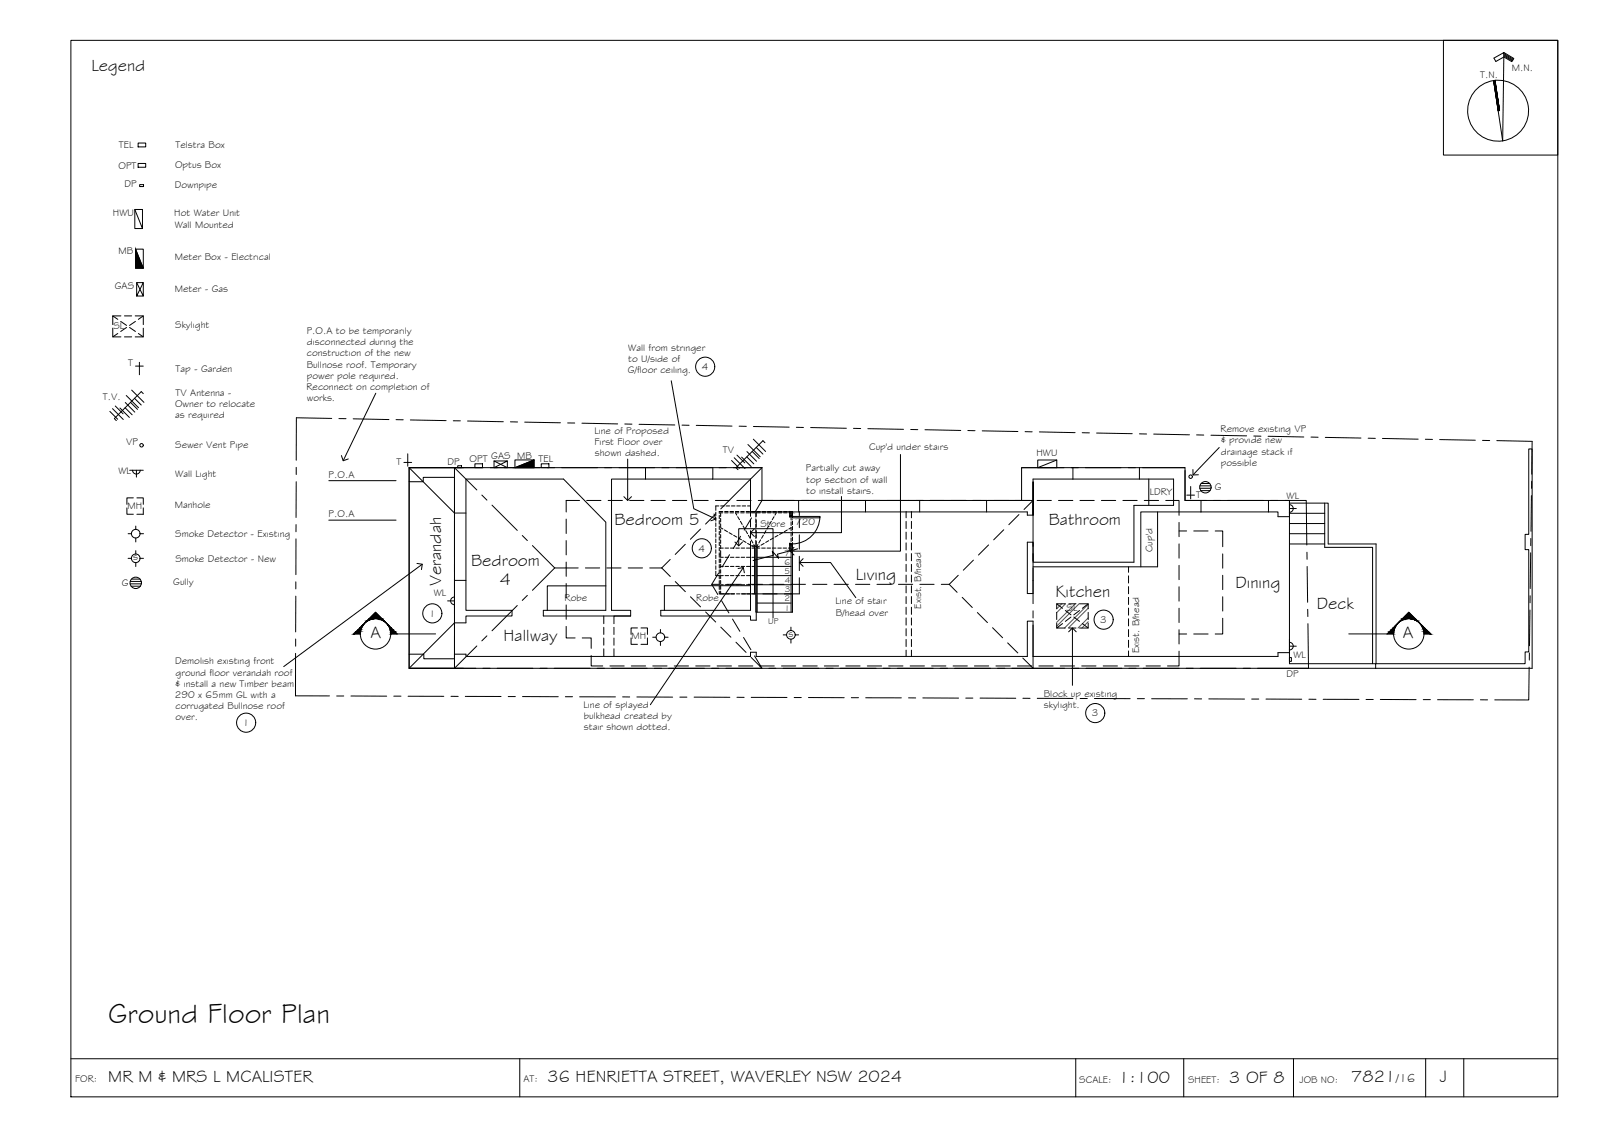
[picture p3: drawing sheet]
<svg xmlns="http://www.w3.org/2000/svg" width="420mm" height="297mm" viewBox="0 0 420 297" stroke-linecap="round" stroke-linejoin="round" font-family="sans-serif">
<!-- layer: HATCH -->
<path d="M278.5 158.3l-1.4 1.3M279.4 158.3l-2.3 2.3M282 158.3l-4.9 4.9M283 158.3l-5.9 5.9M285.4 158.4l-6.2 6.2M285.4 159.5l-5.2 5.1M285.4 162l-2.7 2.6M285.4 163l-1.7 1.6" fill="none" stroke="#545454" stroke-width=".26"/>
<!-- layer: BORDER -->
<g fill="none" stroke="#000" stroke-width=".26">
<path d="M18.6 10.6h390v277h-390zM378.6 10.6h30v30.1h-30zM394.4 13.8l2.6 1.5-.5 .9-2.1-1.3-2.1 1.2-.5-.9 2.6-1.4-.3 23.1-2.4-15.8M394.4 14.1l2.5 1.4M394.4 14.4l2.4 1.4M394.4 14.6l2.2 1.4M392.1 21.1l1.2 7.9M18.6 277.6h390M136.3 277.6v10M282.1 277.6v10M310.5 277.6v10M339.2 277.6v10"/>
<path d="M373.9 277.6v10M383.9 277.6v10"/>
<circle cx="392.9" cy="29" r="8"/>
</g>
<!-- layer: TEXT -->
<g fill="none" stroke="#000" stroke-width=".26">
<circle cx="185" cy="96.1" r="2.51"/>
<circle cx="184.1" cy="143.7" r="2.51"/>
<circle cx="113.4" cy="160.8" r="2.51"/>
<circle cx="289.5" cy="162.5" r="2.51"/>
<circle cx="64.6" cy="189.5" r="2.51"/>
<circle cx="287.2" cy="186.9" r="2.51"/>
</g>
<!-- layer: EXISTING -->
<g fill="none" stroke="#000" stroke-width=".26">
<path d="M107.3 126.3v45.2M119.2 134.5h3M169.3 122.6v3M187 122.6v3M196.8 135.4v-9.8h-36.4v34.4h5v1.5h-4.4v2M196.8 136.3v1.9M196.8 139.1v1.9M196.8 134.2h72.6v.9h1.5M198.3 134.2v1.2M198.3 136.3v1.9M198.3 139.1v1.9M209.5 131.2v3"/>
<path d="M227 131.2v3M237.6 134.1v1.7M237.6 136.7v1.9M237.6 139.5v1.9M239 134.1v1.7M239 136.7v1.9M239 139.5v1.9M241.2 131.2v3M258.7 131.2v3M267.6 131.2h-67.8v-8.6h-92.5v3.7h3.7v-1.1h8.2v47.5h-8v-1.2h-3.9v3.7M267.9 122.6h42.9M270.9 126.4v8.7v-9.5h36.9v6.9h-10.4v14.9h-26.5v-5.3h-1.5v13.5h1.5v-13.5"/>
<path d="M281.4 122.6v3M298.8 122.6v3M301.3 125.6v6.9M303.6 134.2v14.4h-32.7M310.8 123.4v7.8h4.2M315 134.2h-15.8v14.4M315 134.2h17.7M315 131.2h17.7M315 131.2v3M332.7 134.2h2.5v1.3h3M332.7 131.2h5.5v4.3M332.7 131.2v3"/>
<path d="M338.2 135.5v38.5h22.6v1.2M338.2 131.9h10.1v10.7h12.6v31.4M338.2 139.9h9.2M338.2 137.3h9.2M338.2 134.6h9.2M347.4 131.9v11.6h12.6v30.5M119.2 152.2h3M158.9 153.6h-15.4v6.4M196.8 141.9v18.1h-23.5v1.5h23.5v1.1h1.5v-20.7M196.8 153.6h-22.5v6.4M196.8 143.1h1.5M237.6 142.3v1.9"/>
<path d="M237.6 145.1v1.9M237.6 147.9v1.9M237.6 150.8v1.8M237.6 153.6v1.8M237.6 156.4v1.9M237.6 159.2v1.9M239 142.3v1.9M239 145.1v1.9M239 147.9v1.9M239 150.8v1.8M239 153.6v1.8M239 156.4v1.9"/>
<path d="M239 159.2v1.9M296 148.6v1.4M296 151v1.9M296 153.8v1.9M296 156.6v1.9M296 159.4v1.9M338.2 142.6h9.2M158.4 161.5v2M158.4 164.5v1.8M158.4 167.3v1.9M158.4 170.1v2M161 164.5v1.8"/>
<path d="M161 167.3v1.9M161 170.1v2M165.4 161.5h-22.9v-1.5h16.4v-23.1l-11.1-11.3h-25.6v34.4h12.1v1.5h-12.1v1.8h-3M237.6 162v1.9M237.6 164.8v1.9M237.6 167.6v1.9M237.6 170.4v1.7M239 162v1.9M239 164.8v1.9M239 167.6v1.9M239 170.4v1.7M296 162.2v1.9"/>
<path d="M296 165.1v1.8M296 167.8v1.9M296 170.7v1.4M338.2 171.1h-3v1h-64.3v-9.3h-1.5v9.3h-71.1v-1.1h-1.5v1.1h-74.6v-.6h-3v1.2M360.8 174h39.2v-3.1h.9v-26.8h-.9v-4h.9v-22.4h.9v57.5h-294.4"/>
</g>
<!-- layer: HATCH -->
<g fill="#545454" stroke="#545454" stroke-width=".26">
<path d="M207.5 143.7h.3v.6z"/>
<path d="M207.1 144.3h.4z"/>
<path d="M207.1 134.2l.7 .2v-.2zM207.1 134.2l.7 .2h-.7z"/>
<path d="M207.5 134.4l.3 .8v-.8zM207.5 134.4l.3 .8h-.3z"/>
<path d="M207.1 134.4l.4 .8v-.8zM207.1 134.4l.4 .8h-.4z"/>
<path d="M207.5 142.8l.3 .9v-.9zM207.5 142.8l.3 .9h-.3z"/>
<path d="M207.1 142.8l.4 .9v-.9zM207.1 142.8l.4 .9h-.4z"/>
<path d="M207.5 143.7v.6h.3zM207.5 144.3h.3z"/>
<path d="M207.1 143.7l.4 .6v-.6zM207.1 143.7l.4 .6h-.4z"/>
<path d="M207.1 144.3h.4zM207.1 144.3h.4z"/>
</g>
<!-- layer: ROOFPLAN EXIST. -->
<g fill="none" stroke="#000" stroke-width=".26">
<path d="M119.2 122.6l5.9 5.9M119.2 122.6v8.5M119.2 133v1.8M119.2 136.7v9.4M119.2 122.6h7.5M126.4 129.8l1.3 1.3M128.6 122.6h1.9M129 132.4l6.7 6.7M132.3 122.6h9.4M143.6 122.6h1.9M147.3 122.6h9.4M158.6 122.6h1.9"/>
<path d="M162.3 122.6h9.4M173.6 122.6h1.9M177.3 122.6h9.4M188.6 122.6h1.9M192.3 122.6h7.5l-8.6 8.6M199.8 131.2h8.6M210.3 131.2h1.8M214 131.2h9.4M225.3 131.2h1.8M229 131.2h9.4M240.3 131.2h1.9M244 131.2h9.4"/>
<path d="M255.3 131.2h1.8M259 131.2h11.9M270.9 131.9v11.4M279 122.6h-11.1v8.6M280.9 122.6h1.9M284.7 122.6h9.4M295.9 122.6h1.9M299.7 122.6h11.1v8.6h5.6M318.2 131.2h1.9M322 131.2h9.4M333.3 131.2h1.8M337 131.2h5.6l.1 11.7"/>
<path d="M119.2 148v1.8M119.2 151.7v9.4M135.7 158.7l-6.7 6.7M137 140.4l1.3 1.3M138.3 156.1l-1.3 1.3M139.6 143l5.9 5.9M145.5 148.9l-5.9 5.9M145.5 148.9h3M270.9 145.1v1.9M270.9 148.9v9.4M342.8 144.8v1.8M342.8 148.5l.1 9.4"/>
<path d="M343 159.8v1.8M119.2 163v1.8M119.2 166.7v8.5M119.2 175.2h5.6M125.1 169.3l-5.9 5.9M126.6 175.2h1.9M127.7 166.7l-1.3 1.3M130.4 175.2h9.3M141.6 175.2h1.9M145.4 175.2h9.4M156.6 175.2h1.9M160.4 175.2h9.4"/>
<path d="M171.6 175.2h1.9M175.4 175.2h9.3M186.6 175.2h1.9M190.4 175.2h9.4M199.2 174.6l.6 .6-.3-.6M201.6 175.2h1.9M205.4 175.2h9.4M216.6 175.2h1.9M220.4 175.2h9.4M231.6 175.2h1.9M235.4 175.2h9.4M246.6 175.2h1.9"/>
<path d="M250.4 175.2h9.4M261.6 175.2h1.9M270.3 174.6l.6 .6h-5.5M270.9 163.9v11.3h8.3M270.9 160.1v1.9M281.1 175.2h1.9M284.8 175.2h9.4M296.1 175.2h1.8M299.8 175.2h9.4M311.1 175.2h1.9M314.8 175.2h9.4M326.1 175.2h1.8"/>
<path d="M329.8 175.2h13.3M343 163.5l.2 11.7"/>
</g>
<!-- layer: ROOFPLAN NEW -->
<g fill="none" stroke="#000" stroke-width=".26">
<path d="M183.7 138.7l-2.6 2.7M187.7 134.7l-2.7 2.7M191.2 131.2l-2.2 2.2M197.1 135.8l-1.9 3.2M199.8 131.2l-1.7 3M263.3 138.9l-2.7 2.6M267.2 134.9l-2.6 2.7M270.9 131.2l-2.3 2.4M148.5 148.9h3.1M153.5 148.9h3.8M159.1 148.9h3.8M164.8 148.9h3.7"/>
<path d="M170.4 148.9h3.2M173.6 148.9l2.2 2.2M175.8 146.7l-2.2 2.2M177.1 152.5l2.7 2.6M179.7 142.7l-2.6 2.7M181.1 156.5l2.6 2.6M186.7 153.2h2.1M186.7 153.2l1.6 2.7M188.5 150.3l-1.8 2.9M189.2 157.5l2 3.2M190.6 153.2h3.8M191.3 145.4l-1.9 3.2"/>
<path d="M194.2 140.6l-1.9 3.2M196.2 153.2h3.8M201.9 153.2h3.7M207.5 153.2h3.8M213.1 153.2h3.8M218.7 153.2h3.8M224.4 153.2h3.7M230 153.2h3.8M235.6 153.2h3.8M241.2 153.2h3.8M246.9 153.2h2M248.9 153.2l2.1 2.1"/>
<path d="M251.3 150.8l-2.4 2.4M252.4 156.6l2.6 2.7M255.3 146.8l-2.6 2.7M259.3 142.9l-2.7 2.6M185.1 160.4l2.6 2.7M189 164.4l2.7 2.7M192.1 162.3l1.9 3.2M193 168.4l2.7 2.6M195 167.1l1.9 3.2M197 172.4l2.2 2.2M197.9 172l1.6 2.6M256.3 160.6l2.7 2.6"/>
<path d="M260.3 164.6l2.7 2.6M264.3 168.5l2.6 2.7M268.3 172.5l2 2.1"/>
</g>
<!-- layer: NEWWORK -->
<g fill="none" stroke="#000" stroke-width=".26">
<path d="M86.2 126h17.7M86.2 136.4h17.7M119.2 122.6h-11.9l11.9 11.9M121.5 122.6h-14.2v52.6h14.2M148.5 136.1v3.8M152 131.2h-3.5v3M153.9 131.2h3.7M159.5 131.2h3.7M165.1 131.2h3.8M170.7 131.2h3.8M176.4 131.2h3.7M182 131.2h3.7"/>
<path d="M187.6 131.2h3.8M193.2 131.2h3.8M198.9 131.2h3.7M204.5 131.2h3.7M207.1 134.2v1h.7v-1M209.6 134.1v4.2M210.1 131.2h3.8M215.7 131.2h3.8M221.4 131.2h3.7M227 131.2h3.7M232.6 131.2h3.8M238.2 131.2h3.8"/>
<path d="M243.9 131.2h3.7M249.5 131.2h3.7M255.1 131.2h3.8M260.7 131.2h3.8M266.4 131.2h3.7M272 131.2h3.7M277.6 131.2h3.8M283.2 131.2h3.8M288.9 131.2h3.7M294.5 131.2h3.7M300.1 131.2h3.8M305.7 131.2h3.5v3.9"/>
<path d="M309.2 137v3.7M309.2 139.2h2M313.1 139.2h3.8M318.7 139.2h2v4.1M148.5 141.7v3.8M148.5 147.4v3.7M148.5 153v3.7M148.5 158.6v3.8M188.6 155.7h4M194.5 155.7h3.7M200.1 155.7h3.7M207.8 144.3v-1.5h-.7v1.6"/>
<path d="M209.6 140.2v3.8M209.6 145.8v3.8M209.6 151.5v4.2h-3.9M309.2 142.6v3.7M309.2 148.2v3.8M309.2 153.8v3.8M309.2 159.5v3.7M320.7 145.2v3.8M320.7 150.8v3.8M320.7 156.5v3.7M119.2 163.3l-11.9 11.9h11.9M148.5 164.2v3.1h2.3"/>
<path d="M152.7 167.3h2.4v2.7M155.1 171.9v2.7h3M160 174.6h3.7M165.6 174.6h3.7M171.2 174.6h3.7M176.8 174.6h3.8M182.5 174.6h3.7M188.1 174.6h3.7M193.7 174.6h3.7M199.3 174.6h3.8M205 174.6h3.7M210.6 174.6h3.7"/>
<path d="M216.2 174.6h3.7M221.8 174.6h3.8M227.5 174.6h3.7M233.1 174.6h3.7M238.7 174.6h3.8M244.3 174.6h3.8M250 174.6h3.7M255.6 174.6h3.7M261.2 174.6h3.8M266.8 174.6h3.8M272.5 174.6h3.7M278.1 174.6h3.7"/>
<path d="M283.7 174.6h3.8M289.3 174.6h3.8M294.9 174.6h3.8M300.6 174.6h3.7M309.2 170.7v3.9h-3M309.2 165.1v3.7M309.2 166.2h2M313.1 166.2h3.8M320.7 162.1v4.1h-2"/>
</g>
<!-- layer: SERVICES -->
<g fill="none" stroke="#000" stroke-width=".26">
<path d="M36.2 37.5h2v1h-2zM35.4 54.9l2 5v-5h-2v5h2M36.2 42.9h2v1h-2zM36.6 48.4h1v.5h-1zM35.5 65.3v5h2.1l-2.1-5h2.1v5M35.8 74.1l1.8 3.5v-3.5M35.8 77.6l1.8-3.5h-1.8v3.5h1.8M29.6 86v2.3h2.1M29.6 82.8h2.1M30.9 83.7l-1.3-.9v2.3M30.9 87.4l-1.3 .9M31.7 84.3l1.5 1"/>
<path d="M32.6 82.8h1.9M32.6 88.3h1.9M33.2 85.8l-1.5 1.1M34 85.8l1.5 1.1M35.5 82.8h2.1v2.3M35.5 84.3l-1.5 1M35.5 96h2.1M36.3 87.4l1.3 .9M36.6 95v3.2M37.6 86v2.3h-2.1M37.6 82.8l-1.3 .9M28.8 107.9l2.1 2"/>
<path d="M29.5 107.1l2.8 2.9M30.2 106.4l2.1 2.1M31.5 107l2.4 2.4M32.8 106.9l1.9 1.8M32.9 105.5l2.5 2.5M33.1 103.7l3.2 3.2M34.2 105.5l1.9 1.8M34.5 102.3l3.2 3.2M35.3 104.4l1.7 1.8M37.6 103.2l-.6-.5-7 7 .5 .6M106.9 119v3.2M193.3 119.3l2 2.1"/>
<path d="M194.5 119.8l2.5 2.5M195.9 119.8l1.8 1.8M195.9 118.4l2.5 2.5M196.2 116.5l3.2 3.3M197.3 118.4l1.8 1.8M197.6 115.1l3.2 3.3M198.3 117.3l1.8 1.8M200.6 116.1l-.5-.6-7.1 7.1 .6 .5M33.3 133.2v1.6h1.7M33.6 139.9h.9M34 123.3h3.6M34.8 123.3a1.01 1.01 0 0 0 1 1 1.01 1.01 0 0 0 1-1"/>
<path d="M35 130.5h-1.7v1.7M35.6 137.9v.9M35.8 123.3v1.8M35.9 130.5h1.7v1.7M36.7 139.9h.9M37.6 133.2v1.6h-1.7M105.9 121.2h2.1M120 122.1h1v.5h-1zM124.6 121.6h1.9v1h-1.9zM129.6 120.9h3.5l-3.5 1.7M133.1 120.9v1.7h-3.5v-1.7l3.5 1.7M140.1 120.6h-5v2l5-2v2h-5"/>
<path d="M142 121.6h2v1h-2zM191.9 120.7l2 2.1M192.6 120l2.8 2.8M277.2 120.6l-5 2h5v-2h-5v2M311.3 129.8h2M312.3 127.5v3.3M314.7 128h2.9M314.7 127.4h2.9M314.9 128.6h2.5M315 126.8h2.3M338.2 132.3a1.01 1.01 0 0 1 1 1 1.01 1.01 0 0 1-1 1M338.2 131.5v3.6"/>
<path d="M338.2 133.3h1.8M33.6 146.4h.9M34.1 153.1h3M34.2 152.4h2.9M34.4 153.7h2.4M34.5 151.8h2.2M35.6 141v1.1M35.6 144.4v.9M35.6 147.5v1M36.7 146.4h.9M117.4 157.5h1.8M119.2 156.5a1.01 1.01 0 0 0-1 1 1.01 1.01 0 0 0 1 1"/>
<path d="M119.2 155.7v3.6M277.1 158.3l1.6 1.2M279.4 158.3h-2.3v1.3M280.3 158.3h1.9M283.1 158.3h2.3v1.3M285.4 158.3l-1.5 1.2M165.5 167.3v1.6h1.7M167.2 164.6h-1.7v1.7M168.1 164.6h1.7v1.7M169.8 167.3v1.6h-1.7M171.2 167.1h.9M173.2 165v.9"/>
<path d="M173.2 168.2v1M174.3 167.1h.9M205.4 166.4h.9M207.4 164.4v.9M207.4 167.6v1M208.6 166.4h.9M277.1 160.5v1.9M277.1 163.4v1.2M278.7 163.5l-1.6 1.1h2.3M279.4 160.1l1.5 1.1M280.3 164.6h1.9M280.9 161.8l-1.5 1.1"/>
<path d="M281.6 161.8l1.5 1.1M283.1 160.1l-1.5 1.1M283.9 163.5l1.5 1.1M285.4 163.4v1.2h-2.3M285.4 160.5v1.9M338.2 168.4a1.01 1.01 0 0 1 1 1 1.01 1.01 0 0 1-1 1M338.2 172.4h.5v1h-.5zM338.2 169.4h1.8M338.2 167.6v3.6"/>
<circle cx="37.1" cy="116.7" r=".46"/>
<circle cx="35.6" cy="139.9" r="1.13"/>
<circle cx="312.3" cy="125" r=".46"/>
<circle cx="316.1" cy="127.7" r="1.49"/>
<circle cx="35.6" cy="152.8" r="1.49"/>
<circle cx="35.6" cy="146.4" r="1.13"/>
<circle cx="173.2" cy="167.1" r="1.13"/>
<circle cx="207.4" cy="166.4" r="1.13"/>
</g>
<path d="M35.5 65.3l2.1 5h-2.1zM135.1 122.6l5-2v2z" fill="#000" stroke="#000" stroke-width=".26"/>
<!-- layer: STAIRS -->
<g fill="none" stroke="#000" stroke-width=".26">
<path d="M187.7 134.3v.9M187.7 135.7v.9M187.7 137.1v.9M187.7 138.5v.9M187.7 139.9v.9M188.5 132.6h-.8v1.2M188.6 135.1v.9M188.6 136.5v.9M188.6 137.9v.9M188.6 139.3v.9M189 135.9v1M189 137.3v1"/>
<path d="M189 138.7v1M189 138.4l.6 .3M189 132.6h1M189.6 134.4h-.6v1M189.6 134.1h-1v.5M190 138.9l.8 .5M190 134.4h1M190 134.1h1M190.4 132.6h1M191.2 139.7l.8 .4M191.4 134.4h1M191.4 134.1h1"/>
<path d="M191.8 132.6h1M192.9 134.4h.9M192.9 134.1h.9M192.9 134.4l.3 .7M193.2 132.6h1M193.5 135.5l.5 .8M194.2 136.7l.5 .8M194.3 134.4h.9M194.3 134.1h.9M194.6 132.6h1M194.9 137.9l.5 .8M195.6 139.1l.5 .8"/>
<path d="M195.7 134.4h.9M195.7 134.1h.9M196.1 132.6h.7M197.1 134.4h.9M197.1 134.1h.9M198.2 134.4v1.2M198.2 136v1M198.2 137.4v1M198.2 138.8v1M198.5 134.4h.9M198.5 134.1h.9M199.9 134.4h.9"/>
<path d="M199.9 134.1h.9M200.9 139.1l-.5 .8M201.3 134.4h.9M201.3 134.1h.9M201.6 137.9l-.5 .8M202.3 136.7l-.5 .8M202.7 134.4h.9M202.7 134.1h.9M203 135.5l-.5 .8M203.6 134.4l-.4 .7M204.1 134.4h.9M204.1 134.1h.9"/>
<path d="M205.3 139.7l-.8 .4M205.5 134.4h.9M205.5 134.1h.9M206.5 138.9l-.8 .5M206.9 134.4h.6v.6M206.9 134.1h.9v.6M207.5 135.4v.9M207.5 136.8v1M207.5 138.2v1M207.5 139.6v1M207.5 138.4l-.6 .3M207.8 135.2v.9"/>
<path d="M207.8 136.6v.9M207.8 138v1M207.8 139.4v.9M187.7 149.7v1.2h.9M187.7 141.3v1M187.7 142.7v1M187.7 144.1v1M187.7 145.5v1M187.7 146.9v1M187.7 148.4v.9M188.6 140.7v.9M188.6 142.1v.9"/>
<path d="M188.6 143.5v1M188.6 144.9v1.2M188.6 146.6v.9M188.6 148v.9M188.6 149.4v.9M188.6 150.8v.9M188.6 152.2v.9M188.6 153.6v1M188.6 155v.7M189 144.3v1.8h.7M189 148.5h.7M189 150.9h.7"/>
<path d="M189 153.3h.7M189 155v.7h.9M189 140.1v1M189 141.5v1M189 142.9v1M189 146.5v1M189 147.9v1M189 149.3v1M189 150.8v.9M189 152.2v.9M189 153.6v.9M189 143.7h.7"/>
<path d="M190.2 146.1h.9M190.2 148.5h.9M190.2 150.9h.9M190.2 153.3h.9M190.2 143.7h.9M190.3 155.7h1M191.6 146.1h.9M191.6 148.5h.9M191.6 150.9h.9M191.6 153.3h.9M191.6 143.7h.9M191.7 155.7h1"/>
<path d="M192.4 140.3l.8 .5M193 146.1h.9M193 148.5h.9M193 150.9h.9M193 153.3h.9M193 143.7h.9M193.2 155.7h.9M193.6 141l.9 .5M194.4 146.1h.9M194.4 148.5h.9M194.4 150.9h.9M194.4 153.3h.9"/>
<path d="M194.4 143.7h.9M194.5 155.7h1M194.9 141.7l.8 .5M195.8 146.1h.9M195.8 148.5h.9M195.8 150.9h.9M195.8 153.3h.9M195.8 143.7h.9M196 155.7h.9M196.1 142.5l.8 .4M196.3 140.3l.5 .8M197 141.5l.5 .9"/>
<path d="M197.2 146.1h.7M197.2 148.5h.7M197.2 150.9h.7M197.2 153.3h.7M197.2 143.7h.7M197.3 143.2l.6 .3M197.4 155.7h.8M197.7 142.8l.3 .6M197.9 155.7v-12.3h.7v17.1M198.2 140.2v1M198.2 141.6v1.2M198.6 146.1h8.9"/>
<path d="M198.6 148.5h8.9M198.6 150.9h8.9M198.6 153.3h8.9M198.6 155.7h9.2M198.6 158.1h8.9M198.6 143.7h.7M198.8 142.8l-.4 .6M199.2 143.2l-.6 .3M199.5 141.5l-.5 .9M199.8 143.7h.9M200.2 140.3l-.5 .8M200.4 142.5l-.8 .4"/>
<path d="M201.2 143.7h.9M201.6 141.7l-.8 .5M202.6 143.7h.9M202.8 141l-.8 .5M204 143.7h.9M204.1 140.3l-.9 .5M205.4 143.7h.9M206.8 143.7h.7M207.5 143.9v16.6M207.5 141v1M207.5 142.4v1M207.8 143.6v16.9h-9.6v-16.8"/>
<path d="M207.8 140.8v1M207.8 142.2v1"/>
</g>
<!-- layer: 0 -->
<g fill="none" stroke="#000" stroke-width=".26">
<path d="M176.1 99.8l5.9 33.6 5.7 2.7M89.5 119.4l.5 1.4 1.3-.5M98.6 103.1l-8.6 17.7M236.2 119.2v25.3h-29M319.8 117.3l-6.9 7.2M163.6 130.2l1 1 1-1M164.6 120.4v10.8M187.3 134.7l.4 1.4-1.3 .4M197.9 138.7l-1.1 1 1.1 .9M220.7 130.2v9.5h-23.9M312.9 123.1v1.4h1.4M109.4 147.7l1.4 .2-.3 1.4"/>
<path d="M110.8 147.9l-36.4 26.9M192.8 142.1l.9 1 1-1M193.6 149l1.4-.2 .2 1.4M193.7 143.1v-4.5h9v23.4M195 148.8l-24.4 36M208.2 143.5l-1 1 1 1M209.6 147.5h8.2l6.7 9.2M210.6 146.5l-1 1 1 1M280.3 165.6l1-1 1 1M281.3 164.6v15.1"/>
</g>
<!-- layer: 0.13 -->
<path d="M215 135.4a7.2 7.2 0 0 1-7.2 7.2M209.2 143.9l-5.3 1.4 .3 1.1-1.6-1.9 .2 1.1-5.3 1.4" fill="none" stroke="#000" stroke-width=".26"/>
<!-- layer: BORDER -->
<g fill="#000" stroke="#000" stroke-width=".26">
<path d="M391.7 21.1l1.3 7.9zM391.7 21.1h.4l.9 7.9z"/>
<path d="M392.1 21.1l.9 7.9h.3zM392.1 21.1l1.2 7.9z"/>
</g>
<!-- layer: SECTION POINT -->
<g fill="#000" stroke="#000" stroke-width=".26">
<path d="M95.7 163.4l-.4 .4zM96 163l.6-.3zM96.8 162.2l1.7-1.7 1.7 1.7zM100.9 163l.4 .4zM101.3 163.4l.4 .4zM366.7 163.4l-.4 .4zM367 163l-.3 .4zM369.5 160.5l1.7 1.7h-3.4zM371.4 162.7l.5 .3zM372.3 163.4l.4 .4z"/>
<path d="M93.4 165.7h1.1l-1.7 .5zM92.8 166.2h1.7v-.5z"/>
<path d="M93.4 165.7l.5-.5h.7zM93.4 165.7h1.1l.1-.5z"/>
<path d="M94.4 164.6h.4l-.9 .6zM93.9 165.2h.7l.2-.6z"/>
<path d="M94.8 164.2h.2l-.6 .4zM94.4 164.6h.4l.2-.4z"/>
<path d="M94.8 164.2l.5-.4zM94.8 164.2l.5-.4z"/>
<path d="M96 163l.6-.3zM96 163l-.3 .4z"/>
<path d="M96.6 162.4h.5l-.7 .3zM96.4 162.7l.7-.3z"/>
<path d="M96.7 162.3h.9l-1 .1zM96.6 162.4l1-.1z"/>
<path d="M96.8 162.2h1.4zM96.7 162.3l1.5-.1z"/>
<path d="M98.8 162.2h1.4zM99.3 162.3h1z"/>
<path d="M99.3 162.3h1l-.4 .1zM99.9 162.4h.5l-.1-.1z"/>
<path d="M99.9 162.4h.5v.3zM100.4 162.4v.3h.2z"/>
<path d="M100.4 162.7l.5 .3zM100.6 162.7l.4 .3z"/>
<path d="M101.7 163.8l.3 .4zM101.7 163.8l.3 .4h.2z"/>
<path d="M102 164.2h.2v.4zM102.2 164.2v.4h.4z"/>
<path d="M102.2 164.6h.4l-.3 .6zM102.6 164.6l-.3 .6h.8z"/>
<path d="M102.3 165.2h.8l-.6 .5zM102.5 165.7h1.1l-.5-.5z"/>
<path d="M102.5 165.7h1.1l-1.1 .5zM102.5 166.2h1.6l-.5-.5z"/>
<path d="M364.4 165.7l1.1 .5v-.5zM364.4 165.7l1.1 .5h-1.7z"/>
<path d="M364.9 165.2l.6 .5 .1-.5zM364.9 165.2l.6 .5h-1.1z"/>
<path d="M365.4 164.6l.2 .6 .2-.6zM365.4 164.6l.2 .6h-.7z"/>
<path d="M365.9 164.2l-.1 .4 .2-.4zM365.9 164.2l-.1 .4h-.4z"/>
<path d="M366.3 163.8l-.3 .4zM366.3 163.8l-.3 .4h-.1z"/>
<path d="M367.4 162.7l-.3 .3 .5-.3zM367 163l.4-.3z"/>
<path d="M367.6 162.4v.3l.5-.3zM367.6 162.4v.3h-.2z"/>
<path d="M367.8 162.3l.3 .1 .5-.1zM367.8 162.3l.3 .1h-.5z"/>
<path d="M367.8 162.2h1.4zM367.8 162.2l.8 .1z"/>
<path d="M369.8 162.2l1.4 .1zM369.8 162.2l1.4 .1z"/>
<path d="M370.4 162.3l1 .1-.2-.1zM370.4 162.3l1 .1z"/>
<path d="M370.9 162.4l.8 .3-.3-.3zM370.9 162.4l.8 .3z"/>
<path d="M371.4 162.7l.5 .3zM371.9 163l.4 .4z"/>
<path d="M372.7 163.8l.5 .4zM372.7 163.8l.5 .4z"/>
<path d="M373 164.2l.6 .4zM373 164.2l.6 .4h-.4z"/>
<path d="M373.2 164.6l.9 .6-.5-.6zM373.2 164.6l.9 .6h-.7z"/>
<path d="M373.4 165.2l1.2 .5-.5-.5zM373.4 165.2l1.2 .5h-1.1z"/>
<path d="M373.5 165.7l1.7 .5-.6-.5zM373.5 165.7l1.7 .5h-1.7z"/>
</g>
<g fill="none" stroke="#000" stroke-width=".26">
<path d="M94.5 166.2h-1.7l5.7-5.7 5.6 5.7M102.5 166.2h11.7M353.7 166.2h11.8M363.8 166.2l5.7-5.7 5.7 5.7h-1.7"/>
<circle cx="98.5" cy="166.2" r="4"/>
<circle cx="369.5" cy="166.2" r="4"/>
</g>
<!-- layer: BOUNDARY -->
<g fill="none" stroke="#000" stroke-width=".26">
<path d="M87 109.7l-9.3-.2v11.2M88.9 109.7l1.8 .1M92.6 109.8l9.4 .2M103.9 110l1.9 .1M107.6 110.1l9.4 .2M118.9 110.3h1.8M122.6 110.4l9.4 .2M133.9 110.6h1.8M137.6 110.7l9.4 .1M148.9 110.9h1.8M152.6 110.9l9.4 .2M163.9 111.2h1.8"/>
<path d="M167.6 111.2l9.4 .2M178.9 111.5h1.8M182.6 111.5l9.4 .2M193.9 111.7l1.8 .1M197.6 111.8l9.4 .2M208.9 112l1.8 .1M212.6 112.1l9.4 .2M223.8 112.3h1.9M227.6 112.4l9.4 .2M238.9 112.6h1.8M242.6 112.7l9.4 .2M253.8 112.9h1.9"/>
<path d="M257.6 113l9.4 .1M268.8 113.2h1.9M272.6 113.2l9.4 .2M283.8 113.4l1.9 .1M287.6 113.5l9.4 .2M298.8 113.7l1.9 .1M302.6 113.8l9.4 .2M313.8 114l1.9 .1M317.6 114.1l9.3 .2M328.8 114.3l1.9 .1M332.6 114.4l9.4 .2M343.8 114.6h1.9"/>
<path d="M347.6 114.7l9.3 .1M358.8 114.9h1.9M362.6 114.9l9.3 .2M373.8 115.2h1.9M377.6 115.2l9.3 .2M388.8 115.5h1.9M392.6 115.5l9.2 .2-.1 8.6M77.6 137.5v1.9M77.7 126.3l-.1 9.4M77.7 122.5v1.9M401.6 129.9l-.1 9.4M401.7 126.2v1.9"/>
<path d="M77.6 152.5v1.9M77.6 156.3l-.1 9.4M77.6 141.3v9.4M401.3 159.9l-.2 9.4M401.3 156.2v1.8M401.5 144.9l-.2 9.4M401.5 141.2v1.9M77.5 171.3v11.1h8.9M77.5 167.5v1.9M401.1 174.9l-.2 8.6h-8.9M401.1 171.2v1.9M88.3 182.5h1.9"/>
<path d="M92 182.5h9.4M103.3 182.5h1.9M107 182.5l9.4 .1M118.3 182.6h1.9M122 182.6h9.4M133.3 182.6h1.9M137 182.6l9.4 .1M148.3 182.7h1.9M152 182.7h9.4M163.3 182.7h1.8M167 182.7l9.4 .1M178.3 182.8h1.9"/>
<path d="M182 182.8h9.4M193.3 182.8h1.9M197 182.8l9.4 .1M208.3 182.9h1.8M212 182.9h9.4M223.3 182.9h1.9M227 182.9l9.4 .1M238.3 183h1.9M242 183h9.4M253.3 183h1.9M257 183l9.4 .1M268.3 183.1h1.9"/>
<path d="M272 183.1h9.4M283.3 183.1h1.9M287 183.1l9.4 .1M298.3 183.2h1.9M302 183.2h9.4M313.3 183.2h1.9M317 183.2l9.4 .1M328.3 183.3h1.8M332 183.3h9.4M343.3 183.3h1.9M347 183.3l9.4 .1M358.3 183.4h1.9"/>
<path d="M362 183.4h9.4M373.3 183.4h1.8M377 183.4l9.4 .1M388.3 183.5h1.9"/>
</g>
<!-- layer: MASK -->
<path d="M207.8 135.4v.4l7.2-.4zM207.8 135.8l7.2-.4v.4z" fill="#fff" stroke="#fff" stroke-width=".26"/>
<path d="M207.8 135.4h7.2v.4h-7.2z" fill="none" stroke="#fff" stroke-width=".26"/>
<!-- layer: DOORS -->
<path d="M207.1 135.2h.7v.2l-.7 .1zM207.8 135.4h7.2v.4h-7.2zM207.1 142.4l.7 .2v.2h-.7z" fill="none" stroke="#000" stroke-width=".26"/>
<text font-size="7.5" x="28.3" y="268.2">Ground Floor Plan</text>
<g font-size="4.5">
<text x="24" y="18.6">Legend</text>
<text x="161.2" y="137.7">Bedroom 5</text>
<text x="275.1" y="137.6">Bathroom</text>
<text x="123.6" y="148.4">Bedroom</text>
<text x="115.7" y="153.7" transform="rotate(-90 115.7 153.7)">Verandah</text>
<text x="131.1" y="153.4">4</text>
<text x="224.5" y="152">Living</text>
<text x="324" y="154.1">Dining</text>
<text x="276.8" y="156.5">Kitchen</text>
<text x="345.4" y="159.8">Deck</text>
<text x="97.2" y="167.3">A</text>
<text x="132" y="168">Hallway</text>
<text x="367.9" y="167.3">A</text>
<text x="28.4" y="283.6">MR M &amp; MRS L MCALISTER</text>
<text x="143.6" y="283.6">36 HENRIETTA STREET, WAVERLEY NSW 2024</text>
<text x="293.3" y="283.9">1:100</text>
<text x="322.3" y="283.9">3 OF 8</text>
<text x="354.4" y="283.8">7821</text>
<text x="377.7" y="283.8">J</text>
</g>
<text font-size="3.2" x="366.2" y="283.8">/16</text>
<g font-size="2.6">
<text x="388.2" y="20.4">T.N.</text>
<text x="396.5" y="18.5">M.N.</text>
<text x="31.2" y="38.9">TEL</text>
<text x="46" y="38.7">Telstra Box</text>
<text x="31.1" y="44.2">OPT</text>
<text x="45.9" y="44.1">Optus Box</text>
<text x="32.6" y="49.1">DP</text>
<text x="45.8" y="49.4">Downpipe</text>
<text x="29.6" y="56.6">HWU</text>
<text x="45.7" y="56.7">Hot Water Unit</text>
<text x="45.8" y="59.7">Wall Mounted</text>
<text x="31" y="66.5">MB</text>
<text x="45.8" y="68.1">Meter Box - Electrical</text>
<text x="30.1" y="75.8">GAS</text>
<text x="45.8" y="76.5">Meter - Gas</text>
<text x="29.7" y="86.2">SL</text>
<text x="45.9" y="86">Skylight</text>
<text x="80.4" y="87.6">P.O.A to be temporarily</text>
<text x="33.6" y="95.9">T</text>
<text x="80.5" y="90.5">disconnected during the</text>
<text x="80.5" y="93.4">construction of the new</text>
<text x="164.8" y="92">Wall from stringer</text>
<text x="164.8" y="95">to U/side of</text>
<text x="46" y="97.6">Tap - Garden</text>
<text x="80.5" y="96.4">Bullnose roof. Temporary</text>
<text x="80.5" y="99.3">power pole required.</text>
<text x="164.7" y="97.9">G/floor ceiling.</text>
<text x="184.1" y="97">4</text>
<text x="27" y="104.8">T.V.</text>
<text x="45.9" y="106.7">Owner to relocate</text>
<text x="46" y="103.7">TV Antenna -</text>
<text x="80.4" y="102.2">Reconnect on completion of</text>
<text x="80.5" y="105.2">works.</text>
<text x="46" y="109.6">as required</text>
<text x="155.9" y="113.8">Line of Proposed</text>
<text x="320.1" y="113.3">Remove existing VP</text>
<text x="33.1" y="116.6">VP</text>
<text x="45.9" y="117.4">Sewer Vent Pipe</text>
<text x="155.9" y="116.7">First Floor over</text>
<text x="156" y="119.7">shown dashed.</text>
<text x="189.6" y="118.8">TV</text>
<text x="227.9" y="117.9">Cup'd under stairs</text>
<text x="271.8" y="119.6">HWU</text>
<text x="320.2" y="119.2">drainage stack if</text>
<text x="320.2" y="116.3">&amp; provide new</text>
<text x="31.1" y="124.2">WL</text>
<text x="46" y="124.9">Wall Light</text>
<text x="86.2" y="125.3">P.O.A</text>
<text x="104" y="122">T</text>
<text x="117.3" y="121.9">DP</text>
<text x="123.2" y="121.2">OPT</text>
<text x="128.8" y="120.3">GAS MB</text>
<text x="141.2" y="121.2">TEL</text>
<text x="211.4" y="123.6">Partially cut away</text>
<text x="320.2" y="122.1">possible</text>
<text x="211.5" y="126.5">top section of wall</text>
<text x="211.5" y="129.5">to install stairs.</text>
<text x="301.5" y="129.8">LDRY</text>
<text x="313.7" y="130.6">T</text>
<text x="318.6" y="128.5">G</text>
<text x="337.4" y="130.8">WL</text>
<text x="33.4" y="133.4">MH</text>
<text x="45.8" y="133.1">Manhole</text>
<text x="86.2" y="135.7">P.O.A</text>
<text x="208.6" y="137.7">720</text>
<text x="45.9" y="140.8">Smoke Detector - Existing</text>
<text x="199.4" y="138">Store</text>
<text x="35" y="146.9">s</text>
<text x="46" y="147.3">Smoke Detector - New</text>
<text x="183.2" y="144.6">4</text>
<text x="302.3" y="144.8" transform="rotate(-90 302.3 144.8)">Cup'd</text>
<text x="32" y="153.6">G</text>
<text x="45.4" y="153.5">Gully</text>
<text x="112.5" y="161.7">1</text>
<text x="113.8" y="156.3">WL</text>
<text x="148.1" y="157.6">Robe</text>
<text x="182.6" y="157.6">Robe</text>
<text x="219.1" y="158.5">Line of stair</text>
<text x="219.2" y="161.4">B/head over</text>
<text x="241.6" y="159.6" transform="rotate(-90 241.6 159.6)">Exist. B/head</text>
<text x="279.7" y="160.3">SL</text>
<text x="165.7" y="167.5">MH</text>
<text x="206.8" y="167">s</text>
<text x="288.6" y="163.3">3</text>
<text x="298.8" y="171.3" transform="rotate(-90 298.8 171.3)">Exist. B/head</text>
<text x="339.2" y="172.4">WL</text>
<text x="45.9" y="174.2">Demolish existing front</text>
<text x="46" y="177.1">ground floor verandah roof</text>
<text x="337.4" y="177.5">DP</text>
<text x="45.9" y="183">290 x 65mm GL with a</text>
<text x="46" y="180.1">&amp; install a new Timber beam</text>
<text x="46" y="185.9">corrugated Bullnose roof</text>
<text x="153" y="185.6">Line of splayed</text>
<text x="273.8" y="182.6">Block up existing</text>
<text x="273.8" y="185.6">skylight.</text>
<text x="46" y="188.9">over.</text>
<text x="63.7" y="190.3">1</text>
<text x="153.1" y="188.6">bulkhead created by</text>
<text x="153.1" y="191.5">stair shown dotted.</text>
<text x="286.4" y="187.8">3</text>
<text x="19.7" y="283.8">FOR:</text>
<text x="137.3" y="283.6">AT:</text>
<text x="283" y="283.9">SCALE:</text>
<text x="311.6" y="283.9">SHEET:</text>
<text x="340.8" y="283.9">JOB NO:</text>
</g>
<g font-size="2.2">
<text x="205.8" y="148.1">6</text>
<text x="205.8" y="145.7">7</text>
<text x="205.7" y="150.4">5</text>
<text x="205.8" y="155.3">3</text>
<text x="205.9" y="152.9">4</text>
<text x="205.7" y="157.6">2</text>
<text x="205.8" y="160.1">1</text>
<text x="201.5" y="163.7">UP</text>
</g>
</svg>
